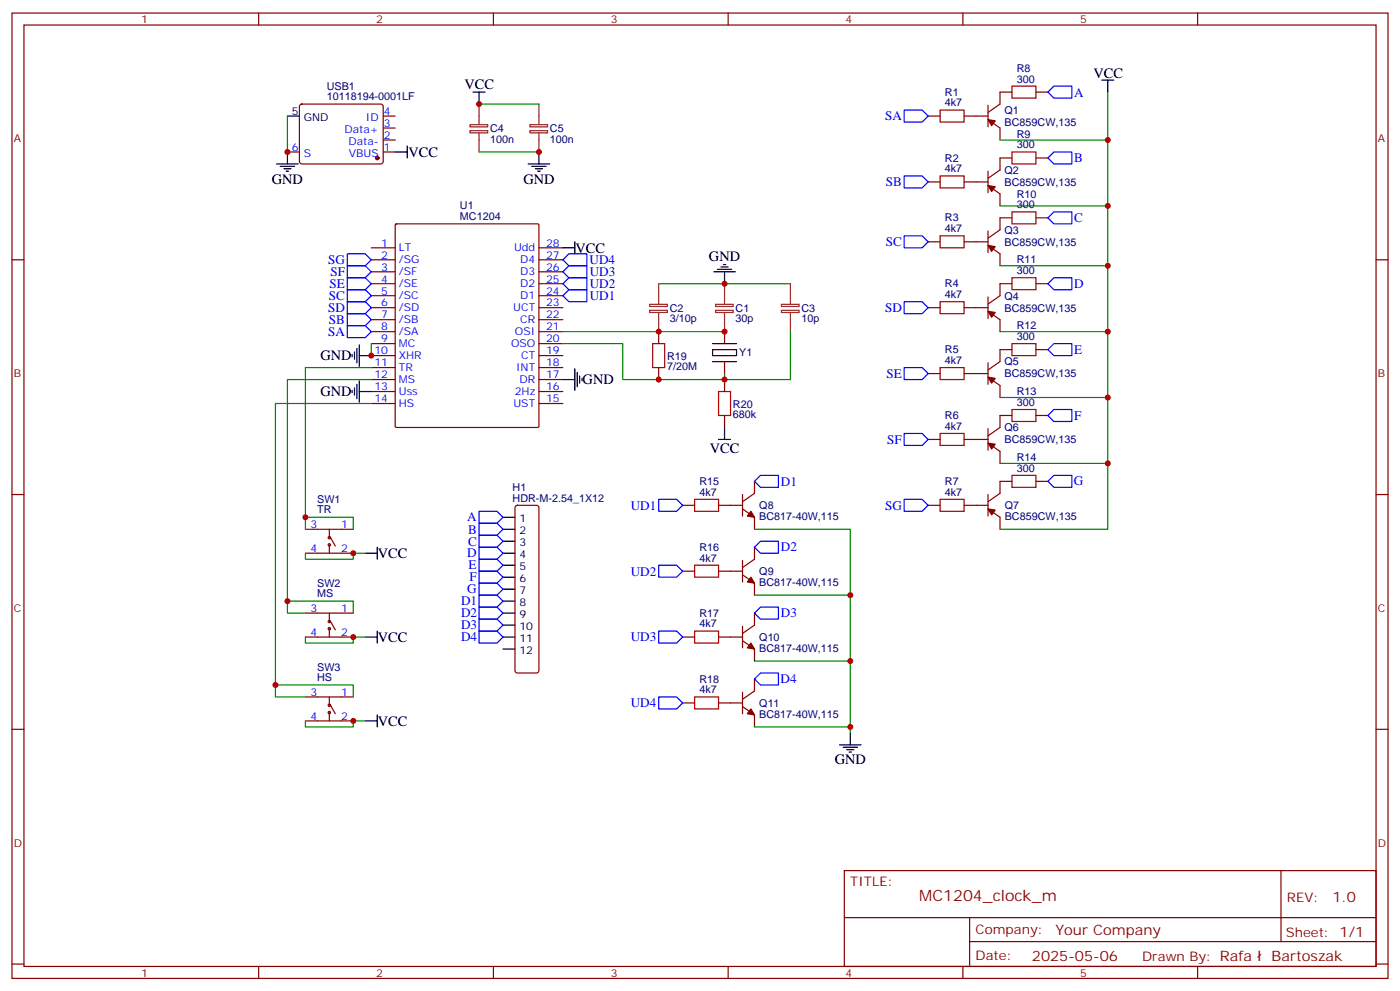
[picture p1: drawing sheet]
<svg xmlns="http://www.w3.org/2000/svg" width="412mm" height="292mm" viewBox="0 0 412 292" stroke-linecap="round" stroke-linejoin="round" font-family="sans-serif">
<g fill="none" stroke="#870000" stroke-width=".35">
<path d="M3.5 3.8h405.4v284.4h-405.4zM7.1 7.4h398.2v277.3h-398.2zM76.2 3.8v3.6M145.3 3.8v3.6M214.5 3.8v3.6M283.6 3.8v3.6M352.8 3.8v3.6M88.4 30.9l.5-.2h23.3l.5 .2 .2 .5-.1 16.5-.6 .4-23.6-.1-.4-.6v-16.2zM112.9 34.2h3.5M112.9 37.7h3.5M273.4 34.2h3.5M284 34.2h7"/>
<path d="M291 31v6.4M291 35.2l3.6 2.5v3.5M298.1 27.1h-3.5v3.6l-3.6 2.4M305.2 27.1h3.5M84.7 44.8h3.5M112.9 44.8h3.5M112.9 41.2h3.5M273.4 53.6h3.5M284 53.6h7M291 50.4v6.4M291 54.6l3.6 2.5v3.5M298.1 46.5h-3.5v3.6l-3.6 2.4"/>
<path d="M305.2 46.5h3.5M3.5 76.5h3.6M109.4 76.5h7M109.4 73h7M116.5 66.1l.3-.2h41.6l.3 .2v59.5l-.1 .3h-41.8l-.3-.2zM158.7 76.5h7.1M158.7 73h7.1M273.4 71.2h3.5M284 71.2h7M291 68.1v6.3M291 72.3l3.6 2.5v3.5M298.1 64.2h-3.5v3.5l-3.6 2.5"/>
<path d="M305.2 64.2h3.5M405.3 76.5h3.6M109.4 80h7M109.4 83.6h7M109.4 87.1h7M109.4 90.6h7M109.4 94.2h7M109.4 97.7h7M158.7 80h7.1M158.7 83.6h7.1M158.7 87.1h7.1M158.7 90.6h7.1"/>
<path d="M158.7 94.2h7.1M158.7 97.7h7.1M194 97.7v3.5M213.4 97.7v3.5M273.4 90.6h3.5M284 90.6h7M291 87.5v6.3M291 91.7l3.6 2.5v3.5M298.1 83.6h-3.5v3.5l-3.6 2.5M305.2 83.6h3.5M109.4 101.2h7M109.4 104.7h7"/>
<path d="M109.4 108.3h7M109.4 111.8h7M109.4 115.3h7M109.4 118.9h7M158.7 101.2h7.1M158.7 104.7h7.1M158.7 108.3h7.1M158.7 111.8h7.1M158.7 115.3h7.1M158.7 118.9h7.1M194 108.3v3.5M213.4 106.5v3.5"/>
<path d="M213.4 111.8v3.5M273.4 110h3.5M284 110h7M291 106.9v6.3M291 111.1l3.6 2.5v3.5M298.1 103h-3.5v3.5l-3.6 2.5M305.2 103h3.5M213.4 122.4v3.5M273.4 129.4h3.5M284 129.4h7M291 126.3v6.3M291 130.5l3.6 2.5v3.5"/>
<path d="M298.1 122.4h-3.5v3.5l-3.6 2.5M305.2 122.4h3.5M3.5 145.7h3.6M90 155.9h14.1M97 155.9v2.5M97.4 158.4l1.4 2.4M151.9 149l.5-.2h5.6l.5 .2 .2 .5v48l-.2 .5-.5 .2h-5.6l-.5-.2-.2-.5v-48zM201.1 148.8h3.5M211.7 148.8h7M218.7 149.9l3.5 2.5v3.5M218.7 145.7v6.3M222.2 141.8v3.5l-3.5 2.5"/>
<path d="M273.4 148.8h3.5M284 148.8h7M291 145.7v6.3M291 149.9l3.6 2.5v3.5M298.1 141.8h-3.5v3.5l-3.6 2.5M305.2 141.8h3.5M405.3 145.7h3.6M90 162.9h14.1M97 160.5v2.4M201.1 168.2h3.5M211.7 168.2h7M218.7 169.3l3.5 2.5v3.5"/>
<path d="M218.7 165.1v6.3M222.2 161.2v3.5l-3.5 2.5M90 187.6h14.1M90 180.6h14.1M97 180.6v2.5M97 185.2v2.4M97.4 183.1l1.4 2.4M201.1 187.6h3.5M211.7 187.6h7M218.7 188.7l3.5 2.5v3.5M218.7 184.5v6.3M222.2 180.6v3.5l-3.5 2.5"/>
<path d="M222.2 200v3.5l-3.5 2.5M3.5 214.8h3.6M90 212.3h14.1M90 205.3h14.1M97 205.3v2.5M97 209.9v2.4M97.4 207.8l1.4 2.4M201.1 207h3.5M211.7 207h7M218.7 208.1l3.5 2.5v3.5M218.7 203.9v6.3M405.3 214.8h3.6"/>
<path d="M248.7 256.4h156.6v28.3h-156.6zM377.3 256.5v20.8M248.7 270.3h156.5M285.6 277.3h119.6M285.6 270.3v14.1M3.5 284h3.6M76.2 284.7v3.5M145.3 284.7v3.5M214.5 284.7v3.5M283.6 284.7v3.5M352.8 284.7v3.5M405.3 284h3.6"/>
<circle cx="97" cy="158.4" r=".35"/>
<circle cx="97" cy="160.5" r=".35"/>
<circle cx="97" cy="183.1" r=".35"/>
<circle cx="97" cy="185.2" r=".35"/>
<circle cx="97" cy="209.9" r=".35"/>
<circle cx="97" cy="207.8" r=".35"/>
</g>
<g fill="#870000" stroke="#870000" stroke-width=".35">
<path d="M291 35.2l2.2 .4-1.1 1.4z"/>
<path d="M291 54.6l2.2 .4-1.1 1.4z"/>
<path d="M291 72.3l2.2 .3-1.1 1.4z"/>
<path d="M291 91.7l2.2 .3-1.1 1.5z"/>
<path d="M291 111.1l2.2 .3-1.1 1.5z"/>
<path d="M291 130.5l2.2 .3-1.1 1.5z"/>
<path d="M291 149.9l2.2 .3-1.1 1.5z"/>
<path d="M221.2 150.6l1 1.8-2.1-.4z"/>
<path d="M221.2 170l1 1.8-2.1-.4z"/>
<path d="M221.2 189.4l1 1.8-2.1-.4z"/>
<path d="M221.2 208.8l1 1.8-2.1-.4z"/>
<circle cx="111.1" cy="46.5" r=".53"/>
</g>
<g fill="none" stroke="#000" stroke-width=".35">
<path d="M84.7 34.2h3.5M139.3 27.1h3.6M141.1 27.1v3.6M324.6 23.6h3.5M326.3 23.6v3.5M81.5 48.3h6.3M82.5 49h4.3M83.6 49.7h2.1M84.3 50.4h.7M84.7 44.8v3.5M116.4 44.8h3.5M119.9 43v3.5"/>
<path d="M155.6 48.3h6.3M156.6 49h4.3M157.7 49.7h2.1M158.4 50.4h.7M158.7 44.8v3.5M165.8 73h3.5M169.3 71.2v3.6M211.3 79.3h4.2M212.4 78.6h2.1M213.1 77.9h.7M210.3 80h6.3M213.4 80v3.6"/>
<path d="M103.7 104.4v.7M103.7 115v.7M104.4 103.7v2.1M104.4 114.3v2.1M105.1 102.6v4.3M105.1 113.2v4.2M105.8 115.3h3.6M105.8 101.6v6.3M105.8 112.1v6.4M105.8 104.7h3.6M165.8 111.8h3.5M169.3 108.6v6.4"/>
<path d="M170 109.7v4.2M170.7 110.7v2.2M171.4 111.4v.7M209.9 103h7.1v1.7h-7.1zM209.9 106.5h7.1M209.9 101.2h7.1M211.7 129.4h3.5M213.4 125.9v3.5M148.2 159.4h3.5M148.2 155.9h3.5M148.2 152.4h3.5M107.6 162.9h3.5"/>
<path d="M111.1 161.2v3.5M148.2 177.1h3.5M148.2 173.5h3.5M148.2 170h3.5M148.2 166.5h3.5M148.2 162.9h3.5M107.6 187.6h3.5M111.1 185.9v3.5M148.2 191.2h3.5M148.2 187.6h3.5M148.2 184.1h3.5M148.2 180.6h3.5"/>
<path d="M107.6 212.3h3.5M111.1 210.6v3.5M247.3 219.4h6.3M250.5 215.9v3.5M248.4 220.1h4.2M249.4 220.8h2.1M250.1 221.5h.7"/>
</g>
<g fill="none" stroke="#a10000" stroke-width=".35">
<path d="M276.9 32.4h7.1v3.5h-7.1zM298.1 25.4h7.1v3.5h-7.1zM276.9 51.8h7.1v3.6h-7.1zM298.1 44.8h7.1v3.5h-7.1zM276.9 69.5h7.1v3.5h-7.1zM298.1 62.4h7.1v3.5h-7.1zM276.9 88.9h7.1v3.5h-7.1zM298.1 81.8h7.1v3.5h-7.1zM192.3 101.2h3.5v7.1h-3.5zM211.7 115.3h3.5v7.1h-3.5zM276.9 108.3h7.1v3.5h-7.1zM298.1 101.2h7.1v3.5h-7.1z"/>
<path d="M276.9 127.7h7.1v3.5h-7.1zM298.1 120.6h7.1v3.5h-7.1zM204.6 147.1h7.1v3.5h-7.1zM276.9 147.1h7.1v3.5h-7.1zM298.1 140h7.1v3.5h-7.1zM204.6 166.5h7.1v3.5h-7.1zM204.6 185.9h7.1v3.5h-7.1zM204.6 205.3h7.1v3.5h-7.1z"/>
</g>
<g fill="none" stroke="#008700" stroke-width=".35">
<path d="M84.7 34.2v10.6M141.1 30.7h17.6M326.3 27.1v128.8h-31.7M141.1 44.8h17.6M294.6 41.2h31.7M294.6 60.6h31.7M294.6 78.3h31.7M165.8 97.7h47.6M194 83.6h38.8M232.8 97.7v14.1h-19.4M294.6 97.7h31.7M109.4 108.3h-19.4v47.6"/>
<path d="M109.4 111.8h-24.7v68.8h5.3M109.4 118.9h-28.3v86.4h8.9M109.4 101.2v3.5M165.8 101.2h17.6v10.6h30v-1.8M294.6 117.1h31.7M294.6 136.5h31.7M90 152.4h14.1v3.5M222.2 155.9h28.3v58.2M84.7 177.1h19.4v3.5M90 162.9v1.8h14.1v-1.8h3.5M222.2 175.3h28.3M90 187.6v1.8h14.1v-1.8h3.5"/>
<path d="M222.2 194.7h28.3M81.1 201.8h23v3.5M90 212.3v1.8h14.1v-1.8h3.5M222.2 214.1h28.3v1.8"/>
</g>
<g fill="none" stroke="#00f" stroke-width=".35">
<path d="M266.3 32.4h5.3l1.8 1.8-1.8 1.7h-5.3zM310.4 25.4h5.3v3.5h-5.3l-1.7-1.8zM266.3 51.8h5.3l1.8 1.8-1.8 1.8h-5.3zM310.4 44.8h5.3v3.5h-5.3l-1.7-1.8zM102.3 78.3h5.3l1.8 1.7-1.8 1.8h-5.3zM102.3 74.8h5.3l1.8 1.7-1.8 1.8h-5.3zM165.8 76.5l1.8-1.7h5.3v3.5h-5.3zM266.3 69.5h5.3l1.8 1.7-1.8 1.8h-5.3zM308.7 64.2l1.7-1.8h5.3v3.5h-5.3zM102.3 95.9h5.3l1.8 1.8-1.8 1.7h-5.3zM102.3 92.4h5.3l1.8 1.8-1.8 1.7h-5.3zM102.3 85.3h5.3l1.8 1.8-1.8 1.8h-5.3z"/>
<path d="M102.3 88.9h5.3l1.8 1.7-1.8 1.8h-5.3zM102.3 81.8h5.3l1.8 1.8-1.8 1.7h-5.3zM165.8 87.1l1.8-1.8h5.3v3.6h-5.3zM165.8 83.6l1.8-1.8h5.3v3.5h-5.3zM165.8 80l1.8-1.7h5.3v3.5h-5.3zM266.3 88.9h5.3l1.8 1.7-1.8 1.8h-5.3zM310.4 81.8h5.3v3.5h-5.3l-1.7-1.7zM266.3 108.3h5.3l1.8 1.7-1.8 1.8h-5.3zM308.7 103l1.7-1.8h5.3v3.5h-5.3zM266.3 127.7h5.3l1.8 1.7-1.8 1.8h-5.3zM310.4 120.6h5.3v3.5h-5.3l-1.7-1.7zM141.1 150.6h5.3l1.8 1.8-1.8 1.7h-5.3z"/>
<path d="M141.1 154.1h5.3l1.8 1.8-1.8 1.8h-5.3zM141.1 157.7h5.3l1.8 1.7-1.8 1.8h-5.3zM194 147.1h5.3l1.8 1.7-1.8 1.8h-5.3zM222.2 141.8l1.8-1.8h5.3v3.5h-5.3zM266.3 147.1h5.3l1.8 1.7-1.8 1.8h-5.3zM310.4 140h5.3v3.5h-5.3l-1.7-1.7zM141.1 161.2h5.3l1.8 1.7-1.8 1.8h-5.3zM141.1 164.7h5.3l1.8 1.8-1.8 1.7h-5.3zM141.1 168.2h5.3l1.8 1.8-1.8 1.8h-5.3zM141.1 171.8h5.3l1.8 1.7-1.8 1.8h-5.3zM141.1 175.3h5.3l1.8 1.8-1.8 1.7h-5.3zM141.1 178.8h5.3l1.8 1.8-1.8 1.8h-5.3z"/>
<path d="M194 166.5h5.3l1.8 1.7-1.8 1.8h-5.3zM222.2 161.2l1.8-1.8h5.3v3.5h-5.3zM141.1 182.4h5.3l1.8 1.7-1.8 1.8h-5.3zM141.1 185.9h5.3l1.8 1.7-1.8 1.8h-5.3zM194 185.9h5.3l1.8 1.7-1.8 1.8h-5.3zM222.2 180.6l1.8-1.8h5.3v3.6h-5.3zM222.2 200l1.8-1.8h5.3v3.6h-5.3zM194 205.3h5.3l1.8 1.7-1.8 1.8h-5.3z"/>
</g>
<g fill="none" stroke="#8c2424" stroke-width=".35">
<path d="M138.5 36.7h5.2v.7h-5.2zM138.5 38.5h5.2v.6h-5.2zM141.1 30.7v6M141.1 39.1v5.7M156.1 36.7h5.2v.7h-5.2zM156.1 38.5h5.2v.6h-5.2zM158.7 30.7v6M158.7 39.1v5.7M191.4 89.6h5.2v.7h-5.2zM191.4 91.4h5.2v.6h-5.2zM194 83.6v6M194 92v5.7"/>
<path d="M210.8 89.6h5.2v.7h-5.2zM210.8 91.4h5.2v.6h-5.2zM213.4 83.6v6M213.4 92v5.7M230.2 89.6h5.2v.7h-5.2zM230.2 91.4h5.2v.6h-5.2zM232.8 83.6v6M232.8 92v5.7"/>
</g>
<g fill="#c00">
<circle cx="326.3" cy="41.2" r=".88"/>
<circle cx="326.3" cy="60.6" r=".88"/>
<circle cx="326.3" cy="78.3" r=".88"/>
<circle cx="326.3" cy="97.7" r=".88"/>
<circle cx="326.3" cy="117.1" r=".88"/>
<circle cx="326.3" cy="136.5" r=".88"/>
<circle cx="250.5" cy="214.1" r=".88"/>
<circle cx="250.5" cy="175.3" r=".88"/>
<circle cx="250.5" cy="194.7" r=".88"/>
<circle cx="194" cy="97.7" r=".88"/>
<circle cx="194" cy="111.8" r=".88"/>
<circle cx="213.4" cy="97.7" r=".88"/>
<circle cx="213.4" cy="83.6" r=".88"/>
<circle cx="213.4" cy="111.8" r=".88"/>
<circle cx="84.7" cy="44.8" r=".88"/>
<circle cx="158.8" cy="44.8" r=".88"/>
<circle cx="141.1" cy="30.7" r=".88"/>
<circle cx="109.4" cy="104.7" r=".88"/>
<circle cx="90" cy="152.4" r=".88"/>
<circle cx="84.7" cy="177.1" r=".88"/>
<circle cx="81.1" cy="201.8" r=".88"/>
<circle cx="104.1" cy="162.9" r=".88"/>
<circle cx="104.1" cy="187.6" r=".88"/>
<circle cx="104.1" cy="212.3" r=".88"/>
</g>
<text font-size="4.6" fill="#800" x="270.8" y="265.5">MC1204_clock_m</text>
<g font-size="4.2">
<text x="322.1" y="22.9">VCC</text>
<text x="136.8" y="26.1">VCC</text>
<text x="120.3" y="46.2">VCC</text>
<text x="80.1" y="54.3">GND</text>
<text x="154.2" y="54.3">GND</text>
<text x="169.5" y="74.4">VCC</text>
<text x="208.8" y="76.9">GND</text>
<text x="94.4" y="106.2">GND</text>
<text x="171.6" y="113.2">GND</text>
<text x="94.4" y="116.8">GND</text>
<text x="209.1" y="133.4">VCC</text>
<text x="111.3" y="164.4">VCC</text>
<text x="111.3" y="189.1">VCC</text>
<text x="111.3" y="213.8">VCC</text>
<text x="245.9" y="225">GND</text>
</g>
<g font-size="4.2" fill="#800">
<text x="392.5" y="265.7">1.0</text>
<text x="310.9" y="275.3">Your Company</text>
<text x="304" y="283.1">2025-05-06</text>
<text x="374.6" y="283">Bartoszak</text>
</g>
<g font-size="3.9" fill="#00f">
<text x="316.4" y="28.4">A</text>
<text x="260.7" y="35.4">SA</text>
<text x="316.4" y="47.8">B</text>
<text x="260.9" y="54.8">SB</text>
<text x="316.4" y="65.4">C</text>
<text x="96.7" y="77.8">SG</text>
<text x="173.7" y="77.8">UD4</text>
<text x="260.9" y="72.5">SC</text>
<text x="97.3" y="81.3">SF</text>
<text x="173.7" y="81.2">UD3</text>
<text x="96.9" y="88.4">SC</text>
<text x="97.1" y="84.8">SE</text>
<text x="173.7" y="88.3">UD1</text>
<text x="173.7" y="84.8">UD2</text>
<text x="316.4" y="84.8">D</text>
<text x="96.7" y="91.9">SD</text>
<text x="96.9" y="95.4">SB</text>
<text x="260.7" y="91.9">SD</text>
<text x="96.7" y="98.9">SA</text>
<text x="316.4" y="104.2">E</text>
<text x="261.1" y="111.3">SE</text>
<text x="316.4" y="123.6">F</text>
<text x="261.4" y="130.7">SF</text>
<text x="230" y="143.1">D1</text>
<text x="316.3" y="143">G</text>
<text x="137.6" y="153.5">A</text>
<text x="185.8" y="150.1">UD1</text>
<text x="260.7" y="150.1">SG</text>
<text x="137.9" y="157.3">B</text>
<text x="137.9" y="160.8">C</text>
<text x="137.6" y="164.2">D</text>
<text x="138" y="167.7">E</text>
<text x="230" y="162.4">D2</text>
<text x="138.3" y="171.3">F</text>
<text x="185.8" y="169.5">UD2</text>
<text x="135.8" y="178.2">D1</text>
<text x="137.6" y="174.8">G</text>
<text x="135.8" y="181.9">D2</text>
<text x="135.8" y="185.4">D3</text>
<text x="230" y="181.8">D3</text>
<text x="135.8" y="188.9">D4</text>
<text x="185.8" y="188.9">UD3</text>
<text x="230" y="201.2">D4</text>
<text x="185.8" y="208.3">UD4</text>
</g>
<g font-size="3.9" fill="#800">
<text x="250.5" y="261">TITLE:</text>
<text x="379.1" y="265.7">REV:</text>
<text x="287.4" y="275.2">Company:</text>
<text x="378.7" y="275.8">Sheet: 1/1</text>
<text x="287.4" y="282.9">Date:</text>
<text x="336.4" y="283">Drawn By: Rafa</text>
</g>
<g font-size="3.2" fill="#800">
<text x="41.6" y="6.8">1</text>
<text x="110.8" y="6.8">2</text>
<text x="179.9" y="6.8">3</text>
<text x="249.1" y="6.8">4</text>
<text x="318.2" y="6.8">5</text>
<text x="4.1" y="41.9">A</text>
<text x="405.9" y="41.9">A</text>
<text x="4.1" y="111.1">B</text>
<text x="405.9" y="111.1">B</text>
<text x="4.1" y="180.2">C</text>
<text x="405.9" y="180.2">C</text>
<text x="4.1" y="249.4">D</text>
<text x="405.9" y="249.4">D</text>
<text x="41.6" y="287.7">1</text>
<text x="110.8" y="287.7">2</text>
<text x="179.9" y="287.7">3</text>
<text x="249.1" y="287.7">4</text>
<text x="318.2" y="287.7">5</text>
</g>
<g font-size="3.2" fill="#000080">
<text x="299.5" y="21.1">R8</text>
<text x="96.2" y="29.6">10118194-0001LF</text>
<text x="96.2" y="26.4">USB1</text>
<text x="278.4" y="28.2">R1</text>
<text x="299.5" y="24.3">300</text>
<text x="278.4" y="31.4">4k7</text>
<text x="295.9" y="33.6">Q1</text>
<text x="144.4" y="38.9">C4</text>
<text x="162" y="38.9">C5</text>
<text x="295.9" y="37.1">BC859CW,135</text>
<text x="299.5" y="40.5">R9</text>
<text x="144.4" y="42">100n</text>
<text x="162" y="42">100n</text>
<text x="278.4" y="47.6">R2</text>
<text x="299.5" y="43.7">300</text>
<text x="278.4" y="50.8">4k7</text>
<text x="295.9" y="51.2">Q2</text>
<text x="295.9" y="54.7">BC859CW,135</text>
<text x="299.5" y="58.2">R10</text>
<text x="135.5" y="64.9">MC1204</text>
<text x="135.5" y="61.7">U1</text>
<text x="278.4" y="65.2">R3</text>
<text x="299.5" y="61.3">300</text>
<text x="278.4" y="68.4">4k7</text>
<text x="295.9" y="68.8">Q3</text>
<text x="295.9" y="72.4">BC859CW,135</text>
<text x="299.5" y="77.6">R11</text>
<text x="299.5" y="80.8">300</text>
<text x="278.4" y="87.8">4k7</text>
<text x="278.4" y="84.6">R4</text>
<text x="295.9" y="88.2">Q4</text>
<text x="197.3" y="95">3/10p</text>
<text x="197.3" y="91.8">C2</text>
<text x="216.7" y="95">30p</text>
<text x="216.7" y="91.8">C1</text>
<text x="236.1" y="95">10p</text>
<text x="236.1" y="91.8">C3</text>
<text x="295.9" y="91.8">BC859CW,135</text>
<text x="299.5" y="100.2">300</text>
<text x="299.5" y="97">R12</text>
<text x="196.5" y="105.9">R19</text>
<text x="217.8" y="105">Y1</text>
<text x="278.4" y="107.2">4k7</text>
<text x="278.4" y="104">R5</text>
<text x="295.9" y="107.6">Q5</text>
<text x="196.5" y="109">7/20M</text>
<text x="295.9" y="111.2">BC859CW,135</text>
<text x="299.5" y="119.6">300</text>
<text x="299.5" y="116.4">R13</text>
<text x="215.9" y="123.2">680k</text>
<text x="215.9" y="120">R20</text>
<text x="278.4" y="123.4">R6</text>
<text x="278.4" y="126.6">4k7</text>
<text x="295.9" y="127">Q6</text>
<text x="295.9" y="130.6">BC859CW,135</text>
<text x="299.5" y="135.8">R14</text>
<text x="206" y="142.8">R15</text>
<text x="278.4" y="142.8">R7</text>
<text x="299.5" y="139">300</text>
<text x="93.4" y="148.2">SW1</text>
<text x="151" y="147.8">HDR-M-2.54_1X12</text>
<text x="151" y="144.6">H1</text>
<text x="206" y="146">4k7</text>
<text x="223.7" y="150">Q8</text>
<text x="278.4" y="146">4k7</text>
<text x="296" y="150">Q7</text>
<text x="93.4" y="151.2">TR</text>
<text x="223.7" y="153.2">BC817-40W,115</text>
<text x="296" y="153.2">BC859CW,135</text>
<text x="206" y="165.4">4k7</text>
<text x="206" y="162.2">R16</text>
<text x="93.4" y="172.9">SW2</text>
<text x="223.7" y="172.6">BC817-40W,115</text>
<text x="223.7" y="169.4">Q9</text>
<text x="93.4" y="175.9">MS</text>
<text x="206" y="184.8">4k7</text>
<text x="206" y="181.6">R17</text>
<text x="223.7" y="188.8">Q10</text>
<text x="93.4" y="197.6">SW3</text>
<text x="223.7" y="192">BC817-40W,115</text>
<text x="93.4" y="200.6">HS</text>
<text x="206" y="201">R18</text>
<text x="206" y="204.2">4k7</text>
<text x="223.7" y="208.2">Q11</text>
<text x="223.7" y="211.4">BC817-40W,115</text>
</g>
<g font-size="3.2">
<text x="86" y="33.8">5</text>
<text x="89.5" y="35.6">GND</text>
<text x="153" y="153.8">1</text>
<text x="153" y="160.8">3</text>
<text x="153" y="157.3">2</text>
<text x="153" y="167.9">5</text>
<text x="153" y="164.4">4</text>
<text x="153" y="171.4">6</text>
<text x="153" y="178.5">8</text>
<text x="153" y="174.9">7</text>
<text x="153" y="185.5">10</text>
<text x="153" y="182">9</text>
<text x="153" y="189.1">11</text>
<text x="153" y="192.6">12</text>
</g>
<g font-size="3.2" fill="#00f">
<text x="107.8" y="35.6">ID</text>
<text x="113.1" y="33.8">4</text>
<text x="101.5" y="39.1">Data+</text>
<text x="113.1" y="40.9">2</text>
<text x="113.1" y="37.4">3</text>
<text x="86" y="44.4">6</text>
<text x="89.5" y="46.2">S</text>
<text x="102.6" y="42.7">Data-</text>
<text x="102.8" y="46.2">VBUS</text>
<text x="113.1" y="44.4">1</text>
<text x="112.3" y="72.6">1</text>
<text x="112.3" y="76.2">2</text>
<text x="117.5" y="74">LT</text>
<text x="117.5" y="77.6">/SG</text>
<text x="151.4" y="74">Udd</text>
<text x="153.2" y="77.6">D4</text>
<text x="160.9" y="76.2">27</text>
<text x="160.9" y="72.6">28</text>
<text x="112.3" y="79.7">3</text>
<text x="112.3" y="83.2">4</text>
<text x="117.5" y="81.1">/SF</text>
<text x="153.2" y="81.1">D3</text>
<text x="160.9" y="83.2">25</text>
<text x="160.9" y="79.7">26</text>
<text x="112.3" y="86.7">5</text>
<text x="117.5" y="84.6">/SE</text>
<text x="117.5" y="88.2">/SC</text>
<text x="153.2" y="88.2">D1</text>
<text x="153.2" y="84.6">D2</text>
<text x="160.9" y="86.7">24</text>
<text x="112.3" y="90.3">6</text>
<text x="112.3" y="93.8">7</text>
<text x="117.5" y="91.7">/SD</text>
<text x="117.5" y="95.2">/SB</text>
<text x="151.2" y="91.7">UCT</text>
<text x="153.3" y="95.2">CR</text>
<text x="160.9" y="93.8">22</text>
<text x="160.9" y="90.3">23</text>
<text x="112.3" y="97.3">8</text>
<text x="112.3" y="100.9">9</text>
<text x="117.5" y="98.7">/SA</text>
<text x="151.7" y="98.7">OSI</text>
<text x="160.9" y="100.9">20</text>
<text x="160.9" y="97.3">21</text>
<text x="110.3" y="104.4">10</text>
<text x="110.3" y="107.9">11</text>
<text x="117.5" y="102.3">MC</text>
<text x="117.5" y="105.8">XHR</text>
<text x="150.5" y="102.3">OSO</text>
<text x="153.5" y="105.8">CT</text>
<text x="160.9" y="107.9">18</text>
<text x="160.9" y="104.4">19</text>
<text x="110.3" y="111.4">12</text>
<text x="117.5" y="109.3">TR</text>
<text x="117.5" y="112.9">MS</text>
<text x="152" y="109.3">INT</text>
<text x="153" y="112.9">DR</text>
<text x="160.9" y="111.4">17</text>
<text x="110.3" y="115">13</text>
<text x="110.3" y="118.5">14</text>
<text x="117.5" y="116.4">Uss</text>
<text x="117.5" y="119.9">HS</text>
<text x="151.2" y="119.9">UST</text>
<text x="151.6" y="116.4">2Hz</text>
<text x="160.9" y="118.5">15</text>
<text x="160.9" y="115">16</text>
<text x="91.5" y="155.5">3</text>
<text x="100.5" y="155.5">1</text>
<text x="91.5" y="162.6">4</text>
<text x="100.5" y="162.6">2</text>
<text x="91.5" y="180.2">3</text>
<text x="100.5" y="180.2">1</text>
<text x="91.5" y="187.3">4</text>
<text x="100.5" y="187.3">2</text>
<text x="91.5" y="204.9">3</text>
<text x="100.5" y="204.9">1</text>
<text x="91.5" y="212">4</text>
<text x="100.5" y="212">2</text>
</g>
</svg>
